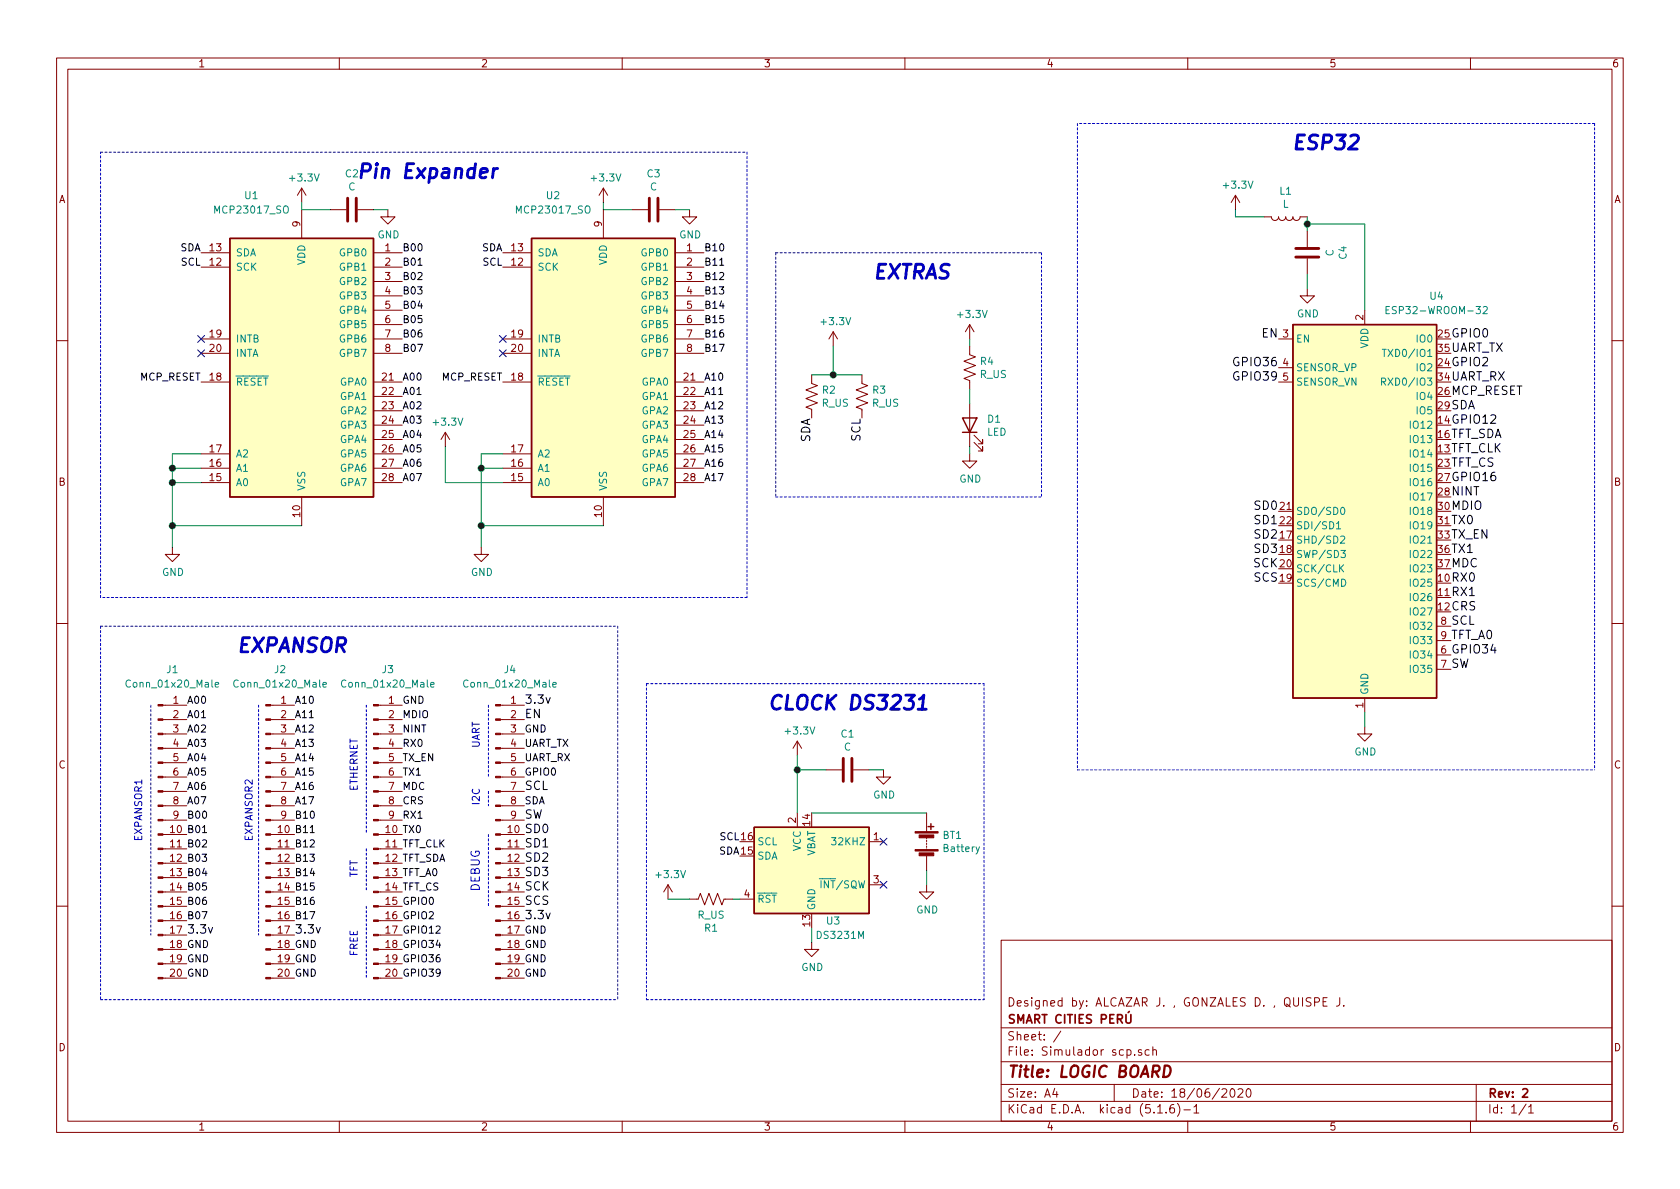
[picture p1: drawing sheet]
<svg xmlns="http://www.w3.org/2000/svg" width="297mm" height="210mm" viewBox="0 0 297 210" stroke-linecap="round" stroke-linejoin="round" font-family="sans-serif">
<g fill="none" stroke="#840000" stroke-width=".18">
<path d="M10 10.3h277v189.9h-277zM12 12.2h273v186.1h-273zM60 10.3v1.9M110 10.3v1.9M160 10.3v1.9M210 10.3v1.9M260 10.3v1.9M53.3 33.3l-.7 1.2M53.3 33.3v2.5M53.3 37.1v5.1M53.3 33.3l.8 1.2M58.4 37.1h2.8"/>
<path d="M63.2 37.1h2.8M68.6 37.1v1.2h1.2l-1.2 1.3-1.3-1.3h1.3M106.7 33.3l-.8 1.2M106.7 33.3v2.5M106.7 37.1v5.1M106.7 33.3l.7 1.2M111.8 37.1h2.8M116.6 37.1h2.8M121.9 37.1v1.2h1.3l-1.3 1.3-1.3-1.3h1.3M218.4 34.5l-.7 1.3M218.4 34.5v2.6M218.4 34.5l.8 1.3"/>
<path d="M223.5 38.3h1.3a.63 .63 0 0 0 .6 .7 .63 .63 0 0 0 .7-.7 .63 .63 0 0 0 .6 .7 .63 .63 0 0 0 .6-.7 .63 .63 0 0 0 .7 .7 .63 .63 0 0 0 .6-.7 .63 .63 0 0 0 .6 .7 .63 .63 0 0 0 .7-.7h1.2M35.6 44.7h5M35.6 47.2h5M35.6 59.9h5M66 44.7h5.1M66 47.2h5.1M66 59.9h5.1M66 49.8h5.1M66 52.3h5.1M66 54.9h5.1M66 57.4h5.1M88.9 44.7h5.1"/>
<path d="M88.9 47.2h5.1M88.9 59.9h5.1M119.4 44.7h5.1M119.4 47.2h5.1M119.4 59.9h5.1M119.4 49.8h5.1M119.4 52.3h5.1M119.4 54.9h5.1M119.4 57.4h5.1M147.3 58.7l-.7 1.2M147.3 58.7v2.5M147.3 58.7l.8 1.2"/>
<path d="M171.4 57.4v2.5M171.4 57.4l-.7 1.3M171.4 57.4l.8 1.3M226.1 59.9h2.5M231.1 51v1.3h1.3l-1.3 1.3-1.2-1.3h1.2M231.1 40.9v2.8M231.1 45.7v2.8M241.3 54.9v2.5M10 60.2h2M35.6 67.6h5M35.6 62.5h5M66 67.6h5.1"/>
<path d="M66 62.5h5.1M66 70.1h5.1M66 72.6h5.1M66 75.2h5.1M66 77.7h5.1M78.7 76.4l-.7 1.3M78.7 76.4v2.6M78.7 76.4l.8 1.3M88.9 67.6h5.1M88.9 62.5h5.1M119.4 67.6h5.1M119.4 62.5h5.1"/>
<path d="M119.4 70.1h5.1M119.4 72.6h5.1M119.4 75.2h5.1M119.4 77.7h5.1M143.5 66.3v1.5l1 .4-2 .8 2 .7-2 .8 2 .7-2 .8 1 .4v1.5M152.4 66.3v1.5l1 .4-2 .8 2 .7-2 .8 2 .7-2 .8 1 .4v1.5M171.4 61.2v1.5l1.1 .4-2.1 .8 2.1 .7-2.1 .8 2.1 .8-2.1 .7 1 .4v1.5M171.4 71.4v7.6M172.2 78.2l1.5 1.6v-.8v.8h-.7M172.2 77l1.5 1.5v-.8v.8h-.7M226.1 67.6h2.5M226.1 65h2.5"/>
<path d="M285 60.2h2M30.5 96.8v1.2h1.2l-1.2 1.3-1.3-1.3h1.3M35.6 85.3h5M35.6 82.8h5M35.6 80.3h5M53.3 87.9v5.1M66 85.3h5.1M66 82.8h5.1M66 80.3h5.1M85.1 96.8v1.2h1.3l-1.3 1.3-1.3-1.3h1.3M88.9 85.3h5.1M88.9 82.8h5.1"/>
<path d="M88.9 80.3h5.1M106.7 87.9v5.1M119.4 85.3h5.1M119.4 82.8h5.1M119.4 80.3h5.1M171.4 80.3v1.2h1.3l-1.3 1.3-1.2-1.3h1.2M10 110.3h2M254 115.8h2.5M254 118.4h2.5M254 110.7h2.5M254 113.3h2.5M285 110.3h2"/>
<path d="M28.8 139.9h4.2M28.8 137.4h4.2M28.8 134.9h4.2M28.8 132.3h4.2M28.8 129.8h4.2M28.8 127.2h4.2M28.8 124.7h4.2M47.9 139.9h4.2M47.9 137.4h4.2M47.9 134.9h4.2M47.9 132.3h4.2M47.9 129.8h4.2"/>
<path d="M47.9 127.2h4.2M47.9 124.7h4.2M66.9 139.9h4.2M66.9 137.4h4.2M66.9 134.9h4.2M66.9 132.3h4.2M66.9 129.8h4.2M66.9 127.2h4.2M66.9 124.7h4.2M88.5 139.9h4.2M88.5 137.4h4.2M88.5 134.9h4.2"/>
<path d="M88.5 132.3h4.2M88.5 129.8h4.2M88.5 127.2h4.2M88.5 124.7h4.2M141 131.1v2.5M141 131.1l-.8 1.2M141 131.1l.7 1.2M146 136.1h2.8M150.9 136.1h2.8M156.2 136.1v1.3h1.3l-1.3 1.3-1.3-1.3h1.3M241.3 128.5v1.3h1.3l-1.3 1.3-1.3-1.3h1.3M241.3 123.4v2.6"/>
<path d="M28.8 157.7h4.2M28.8 155.2h4.2M28.8 152.6h4.2M28.8 150.1h4.2M28.8 147.6h4.2M28.8 145h4.2M28.8 142.5h4.2M47.9 157.7h4.2M47.9 155.2h4.2M47.9 152.6h4.2M47.9 150.1h4.2M47.9 147.6h4.2"/>
<path d="M47.9 145h4.2M47.9 142.5h4.2M66.9 157.7h4.2M66.9 155.2h4.2M66.9 152.6h4.2M66.9 150.1h4.2M66.9 147.6h4.2M66.9 145h4.2M66.9 142.5h4.2M88.5 157.7h4.2M88.5 155.2h4.2M88.5 152.6h4.2"/>
<path d="M88.5 150.1h4.2M88.5 147.6h4.2M88.5 145h4.2M88.5 142.5h4.2M118.1 156.5l-.8 1.2M118.1 156.5v2.5M118.1 156.5l.8 1.2M121.9 159h1.5l.4-1 .8 2 .7-2 .8 2 .8-2 .7 2 .4-1h1.5M130.8 159h2.5M141 143.8v2.5M153.7 148.8h2.5M153.7 156.5h2.5"/>
<path d="M163.8 156.5v1.2h1.3l-1.3 1.3-1.2-1.3h1.2M163.8 143.8v3.3M163.8 148.1v.2M163.8 148.6v.2M163.8 149.1v.2M163.8 149.6v.3M163.8 150.1v.3M163.8 151.4v2.5M10 160.2h2M28.8 173h4.2M28.8 170.4h4.2M28.8 167.9h4.2"/>
<path d="M28.8 165.3h4.2M28.8 162.8h4.2M28.8 160.3h4.2M47.9 173h4.2M47.9 170.4h4.2M47.9 167.9h4.2M47.9 165.3h4.2M47.9 162.8h4.2M47.9 160.3h4.2M66.9 173h4.2M66.9 170.4h4.2M66.9 167.9h4.2"/>
<path d="M66.9 165.3h4.2M66.9 162.8h4.2M66.9 160.3h4.2M88.5 173h4.2M88.5 170.4h4.2M88.5 167.9h4.2M88.5 165.3h4.2M88.5 162.8h4.2M88.5 160.3h4.2M143.5 166.6v1.3h1.3l-1.3 1.3-1.3-1.3h1.3M177 166.3h108v32h-108zM231.8 176.5l-.6-.1-.3 .3 .1 .3 .7 .4v.4a.62 .62 0 0 1-.8 0"/>
<path d="M232.4 177.2l.7-.1 .2-.2-.1-.3-.2-.2h-.6v1.5M233.9 177.1h.5M234.6 176.4h-.7v1.5h.7M236.9 176.4v1.1a.51 .51 0 0 1-.6 .4M237.6 177.8v.1M285 160.2h2M60 198.3v1.9M110 198.3v1.9M160 198.3v1.9M177 194.8h108M177 191.8h108M177 187.8h108"/>
<path d="M177 181.8h108M186.5 192.5l-.4 1h1M186.8 193v1M187.6 182.3l-1.3 2M197 191.8v3M200.6 186.5v.1M201.8 185.7l-.3-.1-.2 .2v.2l.5 .2v.3h-.5M203.2 185.7l-.4-.1-.3 .3v.6l.3 .1 .4-.1M203.8 185.7l.2-.1 .4 .1 .1 .9M203.8 185.1v1.5M204.7 196.8h.8M206.2 196.7v.1"/>
<path d="M207.5 195.3a.59 .59 0 0 0-.7 .7v.5l.2 .2 .4 .1 .2-.1 .1-.5-.2-.2-.4-.1-.3 .3M208.2 195.1a1.71 1.71 0 0 1 0 2.3M209.3 196.3h1.2M210 198.3v1.9M211.1 195.8l.4-.5v1.5M211.1 196.8h.9M216.1 192.7l.2-.2h.3l.2 .2 .1 .3-.9 1h.9M217.7 192.6l.1-.1a.8 .8 0 0 1 .6 .8 .8 .8 0 0 1-.6 .7 1 1 0 0 1-.1-1.4zM218.9 192.7l.2-.2h.4l.3 .5-1 1h1M220.5 192.7l.3-.2a.94 .94 0 0 1 0 1.5 .79 .79 0 0 1-.3-1.3zM260 198.3v1.9M261 191.8v6.5"/>
<path d="M269.8 195.2l-1.2 2M270.3 195.8l.4-.5v1.5M270.3 196.8h.8"/>
</g>
<path d="M199.1 179.4v1.2l.3 .3h.3l.2-.3v-1.2M269.2 192.7l.3-.2h.3l.3 .5-.9 1h.9" fill="none" stroke="#840000" stroke-width=".3"/>
<path d="M205.9 188.4h.5a1.09 1.09 0 0 1 .6 1.1 1.09 1.09 0 0 1-.8 .9h-.5z" fill="none" stroke="#840000" stroke-width=".41"/>
<g fill="#ffffc2" stroke="#ffffc2" stroke-width=".18">
<path d="M133.3 146.3h20.4v15.2h-20.4z"/>
<path d="M94 42.2h25.4v45.7h-25.4z"/>
<path d="M228.6 57.4h25.4v66h-25.4z"/>
<path d="M40.6 42.2h25.4v45.7h-25.4z"/>
</g>
<path d="M40.6 42.2h25.4v45.7h-25.4zM94 42.2h25.4v45.7h-25.4zM228.6 57.4h25.4v66h-25.4zM170.2 73.9h2.5l-1.3 2.5zM170.2 76.4h2.5M133.3 146.3h20.4v15.2h-20.4zM164.1 146.2h1M164.6 145.7v1" fill="none" stroke="#840000" stroke-width=".25"/>
<g fill="none" stroke="#008484" stroke-width=".18">
<path d="M245.1 54.8h.4M245.7 54.2h-.6v1.3h.6M262.3 54.3l.4-.1 .3 .4-.1 .2-.7 .7h.8M244.3 67.5h.6l.1-.2-.1-.3-.1-.2h-.5v1.3M244.4 61.8h.7M244.6 67.5l.4 .6M244.8 61.8v1.2M236.3 92.6l.4-.4v1.3M236.3 93.5h.7M237 94.9l.5-.1 .3 .3-.8 1h.8M237.1 97.3h.8l-.4 .5 .3 .1v.6l-.5 .1-.2-.1M237.2 89.8l.1-.1a.67 .67 0 0 1 .5 .6 .67 .67 0 0 1-.5 .7l-.2-.3-.1-.2z"/>
<path d="M237.6 99.9l-.7 .7M237 100.4l.6 .7M237.2 102.4a.64 .64 0 0 1 .8 .6 .64 .64 0 0 1-.8 .7zM38 121.1l.7-.1-.1-.3h-.4l-.2 .1 .1 .7h.5M57.1 121.1l.6-.1v-.3h-.4l-.2 .1 .1 .7h.5M76.1 121.1l.7-.1-.1-.3h-.4l-.2 .1 .1 .7h.5M97.7 121.1l.6-.1v-.3h-.4l-.2 .1 .1 .7h.5M144.9 155.4h.6M173.2 149.8l-.5 1.1-.1 .1"/>
</g>
<g fill="#840000" stroke="#840000" stroke-width=".18">
<path d="M161.8 150.2h4.1v.3h-4.1z"/>
<path d="M161.8 147.1h4.1v.2h-4.1z"/>
<path d="M162.5 150.8h2.6v.5h-2.6z"/>
<path d="M162.5 147.6h2.6v.6h-2.6z"/>
<path d="M47 172.8h.9v.3h-.9z"/>
<path d="M47 170.3h.9v.3h-.9z"/>
<path d="M47 167.8h.9v.2h-.9z"/>
<path d="M47 165.2h.9v.3h-.9z"/>
<path d="M47 162.7h.9v.2h-.9z"/>
<path d="M47 160.1h.9v.3h-.9z"/>
<path d="M47 157.6h.9v.3h-.9z"/>
<path d="M47 155.1h.9v.2h-.9z"/>
<path d="M47 152.5h.9v.3h-.9z"/>
<path d="M47 150h.9v.2h-.9z"/>
<path d="M47 147.4h.9v.3h-.9z"/>
<path d="M47 144.9h.9v.3h-.9z"/>
<path d="M47 142.4h.9v.2h-.9z"/>
<path d="M47 139.8h.9v.3h-.9z"/>
<path d="M47 137.3h.9v.2h-.9z"/>
<path d="M47 134.7h.9v.3h-.9z"/>
<path d="M47 132.2h.9v.3h-.9z"/>
<path d="M47 129.7h.9v.2h-.9z"/>
<path d="M47 127.1h.9v.3h-.9z"/>
<path d="M47 124.6h.9v.2h-.9z"/>
<path d="M66 172.8h.9v.3h-.9z"/>
<path d="M66 170.3h.9v.3h-.9z"/>
<path d="M66 167.8h.9v.2h-.9z"/>
<path d="M66 165.2h.9v.3h-.9z"/>
<path d="M66 162.7h.9v.2h-.9z"/>
<path d="M66 160.1h.9v.3h-.9z"/>
<path d="M66 157.6h.9v.3h-.9z"/>
<path d="M66 155.1h.9v.2h-.9z"/>
<path d="M66 152.5h.9v.3h-.9z"/>
<path d="M66 150h.9v.2h-.9z"/>
<path d="M66 147.4h.9v.3h-.9z"/>
<path d="M66 144.9h.9v.3h-.9z"/>
<path d="M66 142.4h.9v.2h-.9z"/>
<path d="M66 139.8h.9v.3h-.9z"/>
<path d="M66 137.3h.9v.2h-.9z"/>
<path d="M66 134.7h.9v.3h-.9z"/>
<path d="M66 132.2h.9v.3h-.9z"/>
<path d="M66 129.7h.9v.2h-.9z"/>
<path d="M66 127.1h.9v.3h-.9z"/>
<path d="M66 124.6h.9v.2h-.9z"/>
<path d="M87.6 172.8h.9v.3h-.9z"/>
<path d="M87.6 170.3h.9v.3h-.9z"/>
<path d="M87.6 167.8h.9v.2h-.9z"/>
<path d="M87.6 165.2h.9v.3h-.9z"/>
<path d="M87.6 162.7h.9v.2h-.9z"/>
<path d="M87.6 160.1h.9v.3h-.9z"/>
<path d="M87.6 157.6h.9v.3h-.9z"/>
<path d="M87.6 155.1h.9v.2h-.9z"/>
<path d="M87.6 152.5h.9v.3h-.9z"/>
<path d="M87.6 150h.9v.2h-.9z"/>
<path d="M87.6 147.4h.9v.3h-.9z"/>
<path d="M87.6 144.9h.9v.3h-.9z"/>
<path d="M87.6 142.4h.9v.2h-.9z"/>
<path d="M87.6 139.8h.9v.3h-.9z"/>
<path d="M87.6 137.3h.9v.2h-.9z"/>
<path d="M87.6 134.7h.9v.3h-.9z"/>
<path d="M87.6 132.2h.9v.3h-.9z"/>
<path d="M87.6 129.7h.9v.2h-.9z"/>
<path d="M87.6 127.1h.9v.3h-.9z"/>
<path d="M87.6 124.6h.9v.2h-.9z"/>
<path d="M27.9 172.8h.9v.3h-.9z"/>
<path d="M27.9 170.3h.9v.3h-.9z"/>
<path d="M27.9 167.8h.9v.2h-.9z"/>
<path d="M27.9 165.2h.9v.3h-.9z"/>
<path d="M27.9 162.7h.9v.2h-.9z"/>
<path d="M27.9 160.1h.9v.3h-.9z"/>
<path d="M27.9 157.6h.9v.3h-.9z"/>
<path d="M27.9 155.1h.9v.2h-.9z"/>
<path d="M27.9 152.5h.9v.3h-.9z"/>
<path d="M27.9 150h.9v.2h-.9z"/>
<path d="M27.9 147.4h.9v.3h-.9z"/>
<path d="M27.9 144.9h.9v.3h-.9z"/>
<path d="M27.9 142.4h.9v.2h-.9z"/>
<path d="M27.9 139.8h.9v.3h-.9z"/>
<path d="M27.9 137.3h.9v.2h-.9z"/>
<path d="M27.9 134.7h.9v.3h-.9z"/>
<path d="M27.9 132.2h.9v.3h-.9z"/>
<path d="M27.9 129.7h.9v.2h-.9z"/>
<path d="M27.9 127.1h.9v.3h-.9z"/>
<path d="M27.9 124.6h.9v.2h-.9z"/>
</g>
<path d="M61.5 35v4.1M63 35v4.1M114.8 35v4.1M116.3 35v4.1M229.1 43.9h4.1M229.1 45.5h4.1M149.1 134.1v4.1M150.6 134.1v4.1" fill="none" stroke="#840000" stroke-width=".51"/>
<g fill="none" stroke="#0000c2" stroke-width=".18" stroke-dasharray=".4 .4">
<path d="M17.8 26.9h114.3M132.1 26.9v78.8M190.5 21.8v114.3M281.9 21.8h-91.4M281.9 21.8v114.3M137.2 44.7h46.9M137.2 44.7v43.2M184.1 44.7v43.2M137.2 87.9h46.9M17.8 105.7v-78.8M17.8 110.7v66.1M17.8 110.7h91.4"/>
<path d="M109.2 110.7v66.1M132.1 105.7h-114.3M26.7 124.7v40.6M45.7 124.7v40.6M64.8 124.7v22.9M86.4 139.9v2.6M86.4 124.7v12.7M114.3 120.9v55.9M114.3 120.9h59.7M174 120.9v55.9M190.5 136.1h91.4M64.8 150.1v7.6"/>
<path d="M86.4 147.6v12.7M17.8 176.8h91.4M64.8 160.3v12.7M114.3 176.8h59.7"/>
</g>
<g fill="none" stroke="#008400" stroke-width=".18">
<path d="M53.3 35.8v1.3h5.1M66 37.1h2.6M106.7 35.8v1.3h5.1M119.4 37.1h2.5M218.4 37.1v1.2h5.1M231.1 39.6h10.2v15.3M231.1 38.3v2.6M171.4 59.9v1.3M231.1 48.5v2.5M78.7 79v6.3h10.2M143.5 66.3h8.9M147.3 61.2v5.1"/>
<path d="M171.4 68.8v2.6M171.4 79v1.3M30.5 82.8h5.1M30.5 93h22.8M30.5 85.3h5.1M35.6 80.3h-5.1v16.5M85.1 82.8h3.8M85.1 93h21.6M88.9 80.3h-3.8v16.5M141 136.1h5M141 133.6v10.2M153.7 136.1h2.5"/>
<path d="M241.3 126v2.5M118.1 159h3.8M129.5 159h1.3M143.5 143.8h20.3M163.8 153.9v2.6M143.5 164.1v2.5"/>
</g>
<path d="M73.9 46.9h.7M127.3 46.9h.7M35.8 147.2h.7M54.9 147.2h.7" fill="none" stroke="#000" stroke-width=".18"/>
<path d="M64 30.2h.9a.68 .68 0 0 0 .6-.5 .68 .68 0 0 0-.4-.7h-.9l-.4 2.4M229.3 25.1h.8M230.7 23.9h-1.2l-.3 2.5h1.2M138.2 123.2a1.01 1.01 0 0 0-1.1-.2 1.01 1.01 0 0 0-.5 1 .93 .93 0 0 0 .1 1.2 .93 .93 0 0 0 1.2 0" fill="none" stroke="#0000c2" stroke-width=".51"/>
<g fill="#008400" stroke="#008400" stroke-width=".25">
<circle cx="85.1" cy="93" r=".51"/>
<circle cx="30.5" cy="93" r=".51"/>
<circle cx="141" cy="136.1" r=".51"/>
<circle cx="30.5" cy="82.8" r=".51"/>
<circle cx="147.3" cy="66.3" r=".51"/>
<circle cx="231.1" cy="39.6" r=".51"/>
<circle cx="85.1" cy="82.8" r=".51"/>
<circle cx="30.5" cy="85.3" r=".51"/>
</g>
<path d="M35 59.3l1.2 1.2M36.2 59.3l-1.2 1.2M88.3 59.3l1.2 1.2M89.5 59.3l-1.2 1.2M35 61.9l1.2 1.2M36.2 61.9l-1.2 1.2M88.3 61.9l1.2 1.2M89.5 61.9l-1.2 1.2M155.6 155.8l1.2 1.3M155.6 148.2l1.2 1.2M156.8 155.8l-1.2 1.3M156.8 148.2l-1.2 1.2" fill="none" stroke="#000084" stroke-width=".18"/>
<g font-size="3.5" fill="#0000c2">
<text x="230.5" y="26.5">ESP32</text>
<text x="66.8" y="31.6">Pin Expander</text>
<text x="154.8" y="49.3">EXTRAS</text>
<text x="42.8" y="115.4">EXPANSOR</text>
<text x="139.3" y="125.5">CLOCK DS3231</text>
</g>
<text font-size="2.8" fill="#840000" x="178" y="190.5">Title: LOGIC BOARD</text>
<g font-size="2.1">
<text x="223.2" y="59.7">EN</text>
<text x="256.5" y="59.7">GPIO0</text>
<text x="218.5" y="64.8">GPIO36</text>
<text x="256.5" y="62.2">UART_TX</text>
<text x="256.5" y="64.8">GPIO2</text>
<text x="218.5" y="67.3">GPIO39</text>
<text x="256.5" y="67.3">UART_RX</text>
<text x="256.5" y="69.8">MCP_RESET</text>
<text x="256.5" y="72.4">SDA</text>
<text x="256.5" y="74.9">GPIO12</text>
<text x="256.5" y="77.5">TFT_SDA</text>
<text x="143.3" y="78.3" transform="rotate(-90 143.3 78.3)">SDA</text>
<text x="152.1" y="78.1" transform="rotate(-90 152.1 78.1)">SCL</text>
<text x="256.5" y="80">TFT_CLK</text>
<text x="256.5" y="82.5">TFT_CS</text>
<text x="256.5" y="85.1">GPIO16</text>
<text x="256.5" y="87.6">NINT</text>
<text x="222" y="95.2">SD2</text>
<text x="222" y="90.2">SD0</text>
<text x="222" y="92.7">SD1</text>
<text x="256.5" y="92.7">TX0</text>
<text x="256.5" y="90.2">MDIO</text>
<text x="256.5" y="95.2">TX_EN</text>
<text x="221.7" y="100.3">SCK</text>
<text x="222" y="97.8">SD3</text>
<text x="256.5" y="97.8">TX1</text>
<text x="256.5" y="100.3">MDC</text>
<text x="221.8" y="102.9">SCS</text>
<text x="256.5" y="102.9">RX0</text>
<text x="256.5" y="105.4">RX1</text>
<text x="256.5" y="107.9">CRS</text>
<text x="256.5" y="110.5">SCL</text>
<text x="256.5" y="113">TFT_A0</text>
<text x="256.5" y="115.6">GPIO34</text>
<text x="256.5" y="118.1">SW</text>
<text x="92.7" y="124.5">3.3v</text>
<text x="92.7" y="127">EN</text>
<text x="92.7" y="139.7">SCL</text>
<text x="92.7" y="147.3">SD0</text>
<text x="92.7" y="149.9">SD1</text>
<text x="92.7" y="144.8">SW</text>
<text x="92.7" y="152.4">SD2</text>
<text x="92.7" y="154.9">SD3</text>
<text x="92.7" y="157.5">SCK</text>
<text x="92.7" y="160">SCS</text>
<text x="33" y="165.1">3.3v</text>
<text x="52.1" y="165.1">3.3v</text>
<text x="92.7" y="162.6">3.3v</text>
</g>
<text font-size="2.1" fill="#0000c2" x="84.8" y="157.7" transform="rotate(-90 84.8 157.7)">DEBUG</text>
<g font-size="2.1" fill="#840000">
<text x="178" y="178">Designed by: ALCAZAR J. , GONZALES D. , QUISPE J.</text>
<text x="178" y="184">Sheet: /</text>
<text x="178" y="181">SMART CITIES PERÚ</text>
<text x="178" y="186.7">File: Simulador scp.sch</text>
<text x="178" y="196.9">KiCad E.D.A. kicad (5.1.6)-1</text>
<text x="178" y="194.1">Size: A4</text>
<text x="200" y="194.1">Date: 18/06/2020</text>
<text x="263" y="194.1">Rev: 2</text>
<text x="263" y="196.9">Id: 1/1</text>
</g>
<g font-size="1.8" fill="#840000">
<text x="35" y="11.9">1</text>
<text x="85" y="11.9">2</text>
<text x="135" y="11.9">3</text>
<text x="185" y="11.9">4</text>
<text x="235" y="11.9">5</text>
<text x="285" y="11.9">6</text>
<text x="10.4" y="35.9">A</text>
<text x="285.4" y="35.9">A</text>
<text x="53.1" y="40.1" transform="rotate(-90 53.1 40.1)">9</text>
<text x="106.4" y="40.1" transform="rotate(-90 106.4 40.1)">9</text>
<text x="37.1" y="47">12</text>
<text x="37.1" y="44.4">13</text>
<text x="68.1" y="44.4">1</text>
<text x="68.1" y="47">2</text>
<text x="90.5" y="47">12</text>
<text x="90.5" y="44.4">13</text>
<text x="121.4" y="44.4">1</text>
<text x="121.4" y="47">2</text>
<text x="68.1" y="49.5">3</text>
<text x="68.1" y="52.1">4</text>
<text x="121.4" y="49.5">3</text>
<text x="121.4" y="52.1">4</text>
<text x="37.1" y="59.7">19</text>
<text x="68.1" y="54.6">5</text>
<text x="68.1" y="57.1">6</text>
<text x="68.1" y="59.7">7</text>
<text x="90.5" y="59.7">19</text>
<text x="121.4" y="54.6">5</text>
<text x="121.4" y="57.1">6</text>
<text x="121.4" y="59.7">7</text>
<text x="226.8" y="59.7">3</text>
<text x="241" y="56.6" transform="rotate(-90 241 56.6)">2</text>
<text x="254.3" y="59.7">25</text>
<text x="37.1" y="62.2">20</text>
<text x="68.1" y="62.2">8</text>
<text x="90.5" y="62.2">20</text>
<text x="121.4" y="62.2">8</text>
<text x="226.8" y="64.8">4</text>
<text x="254.3" y="64.8">24</text>
<text x="254.3" y="62.2">35</text>
<text x="37.1" y="67.3">18</text>
<text x="67.6" y="67.3">21</text>
<text x="67.6" y="69.8">22</text>
<text x="90.5" y="67.3">18</text>
<text x="121" y="67.3">21</text>
<text x="121" y="69.8">22</text>
<text x="226.8" y="67.3">5</text>
<text x="254.3" y="69.8">26</text>
<text x="254.3" y="67.3">34</text>
<text x="67.6" y="72.4">23</text>
<text x="67.6" y="74.9">24</text>
<text x="67.6" y="77.5">25</text>
<text x="121" y="72.4">23</text>
<text x="121" y="74.9">24</text>
<text x="121" y="77.5">25</text>
<text x="254.3" y="74.9">14</text>
<text x="254.3" y="77.5">16</text>
<text x="254.3" y="72.4">29</text>
<text x="37.1" y="82.5">16</text>
<text x="37.1" y="80">17</text>
<text x="67.6" y="80">26</text>
<text x="67.6" y="82.5">27</text>
<text x="90.5" y="82.5">16</text>
<text x="90.5" y="80">17</text>
<text x="121" y="80">26</text>
<text x="121" y="82.5">27</text>
<text x="254.3" y="80">13</text>
<text x="254.3" y="82.5">23</text>
<text x="10.4" y="85.9">B</text>
<text x="37.1" y="85.1">15</text>
<text x="67.6" y="85.1">28</text>
<text x="90.5" y="85.1">15</text>
<text x="121" y="85.1">28</text>
<text x="254.3" y="85.1">27</text>
<text x="254.3" y="87.6">28</text>
<text x="285.4" y="85.9">B</text>
<text x="53.1" y="91.4" transform="rotate(-90 53.1 91.4)">10</text>
<text x="106.4" y="91.4" transform="rotate(-90 106.4 91.4)">10</text>
<text x="226.4" y="95.2">17</text>
<text x="226.4" y="90.2">21</text>
<text x="226.4" y="92.7">22</text>
<text x="254.3" y="90.2">30</text>
<text x="254.3" y="92.7">31</text>
<text x="254.3" y="95.2">33</text>
<text x="226.4" y="97.8">18</text>
<text x="226.4" y="100.3">20</text>
<text x="254.3" y="97.8">36</text>
<text x="254.3" y="100.3">37</text>
<text x="226.4" y="102.9">19</text>
<text x="254.3" y="102.9">10</text>
<text x="254.3" y="105.4">11</text>
<text x="254.3" y="107.9">12</text>
<text x="254.8" y="110.5">8</text>
<text x="254.8" y="113">9</text>
<text x="254.8" y="115.6">6</text>
<text x="254.8" y="118.1">7</text>
<text x="30.6" y="124.5">1</text>
<text x="49.7" y="124.5">1</text>
<text x="68.7" y="124.5">1</text>
<text x="90.3" y="124.5">1</text>
<text x="241" y="125.2" transform="rotate(-90 241 125.2)">1</text>
<text x="30.6" y="127">2</text>
<text x="30.6" y="129.5">3</text>
<text x="49.7" y="127">2</text>
<text x="49.7" y="129.5">3</text>
<text x="68.7" y="127">2</text>
<text x="68.7" y="129.5">3</text>
<text x="90.3" y="127">2</text>
<text x="90.3" y="129.5">3</text>
<text x="10.4" y="135.9">C</text>
<text x="30.6" y="132.1">4</text>
<text x="30.6" y="134.6">5</text>
<text x="30.6" y="137.2">6</text>
<text x="49.7" y="132.1">4</text>
<text x="49.7" y="134.6">5</text>
<text x="49.7" y="137.2">6</text>
<text x="68.7" y="132.1">4</text>
<text x="68.7" y="134.6">5</text>
<text x="68.7" y="137.2">6</text>
<text x="90.3" y="132.1">4</text>
<text x="90.3" y="134.6">5</text>
<text x="90.3" y="137.2">6</text>
<text x="285.4" y="135.9">C</text>
<text x="30.6" y="139.7">7</text>
<text x="30.6" y="142.2">8</text>
<text x="49.7" y="139.7">7</text>
<text x="49.7" y="142.2">8</text>
<text x="68.7" y="139.7">7</text>
<text x="68.7" y="142.2">8</text>
<text x="90.3" y="139.7">7</text>
<text x="90.3" y="142.2">8</text>
<text x="30.6" y="144.8">9</text>
<text x="49.7" y="144.8">9</text>
<text x="68.7" y="144.8">9</text>
<text x="89.8" y="147.3">10</text>
<text x="89.8" y="149.9">11</text>
<text x="90.3" y="144.8">9</text>
<text x="140.7" y="145.5" transform="rotate(-90 140.7 145.5)">2</text>
<text x="143.3" y="146" transform="rotate(-90 143.3 146)">14</text>
<text x="154.5" y="148.6">1</text>
<text x="89.8" y="152.4">12</text>
<text x="89.8" y="154.9">13</text>
<text x="89.8" y="157.5">14</text>
<text x="89.8" y="160">15</text>
<text x="131.6" y="158.7">4</text>
<text x="154.5" y="156.2">3</text>
<text x="30.1" y="165.1">17</text>
<text x="49.2" y="165.1">17</text>
<text x="89.8" y="162.6">16</text>
<text x="143.3" y="163.8" transform="rotate(-90 143.3 163.8)">13</text>
<text x="10.4" y="185.9">D</text>
<text x="285.4" y="185.9">D</text>
<text x="35" y="199.9">1</text>
<text x="85" y="199.9">2</text>
<text x="135" y="199.9">3</text>
<text x="185" y="199.9">4</text>
<text x="235" y="199.9">5</text>
<text x="285" y="199.9">6</text>
</g>
<g font-size="1.8" fill="#008484">
<text x="43.3" y="35.2">U1</text>
<text x="51.4" y="32.1">+3.3V</text>
<text x="61.1" y="31.4">C2</text>
<text x="61.6" y="33.7">C</text>
<text x="96.7" y="35.2">U2</text>
<text x="104.7" y="32.1">+3.3V</text>
<text x="114.5" y="31.4">C3</text>
<text x="114.9" y="33.7">C</text>
<text x="216.5" y="33.4">+3.3V</text>
<text x="226.3" y="34.4">L1</text>
<text x="38.3" y="37.8">MCP23017_SO</text>
<text x="91.6" y="37.8">MCP23017_SO</text>
<text x="226.8" y="36.7">L</text>
<text x="41.7" y="47.9">SCK</text>
<text x="41.7" y="45.3">SDA</text>
<text x="54" y="46.9" transform="rotate(-90 54 46.9)">VDD</text>
<text x="60.2" y="45.3">GPB0</text>
<text x="60.2" y="47.9">GPB1</text>
<text x="66.8" y="42.2">GND</text>
<text x="95" y="47.9">SCK</text>
<text x="95" y="45.3">SDA</text>
<text x="107.3" y="46.9" transform="rotate(-90 107.3 46.9)">VDD</text>
<text x="113.5" y="45.3">GPB0</text>
<text x="113.5" y="47.9">GPB1</text>
<text x="120.1" y="42.2">GND</text>
<text x="235.8" y="45.3" transform="rotate(-90 235.8 45.3)">C</text>
<text x="238.1" y="45.8" transform="rotate(-90 238.1 45.8)">C4</text>
<text x="60.2" y="50.4">GPB2</text>
<text x="60.2" y="53">GPB3</text>
<text x="113.5" y="50.4">GPB2</text>
<text x="113.5" y="53">GPB3</text>
<text x="252.9" y="53">U4</text>
<text x="60.2" y="55.5">GPB4</text>
<text x="60.2" y="58">GPB5</text>
<text x="113.5" y="55.5">GPB4</text>
<text x="113.5" y="58">GPB5</text>
<text x="145.4" y="57.5">+3.3V</text>
<text x="169.5" y="56.2">+3.3V</text>
<text x="229.3" y="56.1">GND</text>
<text x="246.1" y="55.5">ESP32-WROOM-32</text>
<text x="41.7" y="60.6">INTB</text>
<text x="41.7" y="63.1">INTA</text>
<text x="60.2" y="60.6">GPB6</text>
<text x="60.2" y="63.1">GPB7</text>
<text x="95" y="60.6">INTB</text>
<text x="95" y="63.1">INTA</text>
<text x="113.5" y="60.6">GPB6</text>
<text x="113.5" y="63.1">GPB7</text>
<text x="173.4" y="64.5">R4</text>
<text x="229.1" y="60.6">EN</text>
<text x="229.1" y="65.7">SENSOR_VP</text>
<text x="241.9" y="61.6" transform="rotate(-90 241.9 61.6)">VDD</text>
<text x="245.6" y="63.1">TXD0/IO1</text>
<text x="250.6" y="65.7">IO2</text>
<text x="250.6" y="60.6">IO0</text>
<text x="41.7" y="68.2">RESET</text>
<text x="60.2" y="68.2">GPA0</text>
<text x="60.2" y="70.7">GPA1</text>
<text x="95" y="68.2">RESET</text>
<text x="113.5" y="68.2">GPA0</text>
<text x="113.5" y="70.7">GPA1</text>
<text x="145.3" y="71.9">R_US</text>
<text x="145.4" y="69.6">R2</text>
<text x="154.2" y="71.9">R_US</text>
<text x="154.3" y="69.6">R3</text>
<text x="173.3" y="66.8">R_US</text>
<text x="229.1" y="68.2">SENSOR_VN</text>
<text x="245.4" y="68.2">RXD0/IO3</text>
<text x="250.6" y="70.7">IO4</text>
<text x="60.2" y="73.3">GPA2</text>
<text x="60.2" y="75.8">GPA3</text>
<text x="76.8" y="75.3">+3.3V</text>
<text x="113.5" y="73.3">GPA2</text>
<text x="113.5" y="75.8">GPA3</text>
<text x="174.5" y="77.1">LED</text>
<text x="174.7" y="74.7">D1</text>
<text x="249.7" y="75.8">IO12</text>
<text x="250.6" y="73.3">IO5</text>
<text x="41.7" y="83.4">A1</text>
<text x="41.7" y="80.9">A2</text>
<text x="60.2" y="78.4">GPA4</text>
<text x="60.2" y="80.9">GPA5</text>
<text x="60.2" y="83.4">GPA6</text>
<text x="95" y="83.4">A1</text>
<text x="95" y="80.9">A2</text>
<text x="113.5" y="78.4">GPA4</text>
<text x="113.5" y="80.9">GPA5</text>
<text x="113.5" y="83.4">GPA6</text>
<text x="249.7" y="80.9">IO14</text>
<text x="249.7" y="78.4">IO13</text>
<text x="249.7" y="83.4">IO15</text>
<text x="41.7" y="86">A0</text>
<text x="54" y="86.9" transform="rotate(-90 54 86.9)">VSS</text>
<text x="60.2" y="86">GPA7</text>
<text x="95" y="86">A0</text>
<text x="107.3" y="86.9" transform="rotate(-90 107.3 86.9)">VSS</text>
<text x="113.5" y="86">GPA7</text>
<text x="169.6" y="85.3">GND</text>
<text x="249.7" y="86">IO16</text>
<text x="249.7" y="88.5">IO17</text>
<text x="229.1" y="91.1">SDO/SD0</text>
<text x="229.1" y="93.6">SDI/SD1</text>
<text x="249.7" y="91.1">IO18</text>
<text x="249.7" y="93.6">IO19</text>
<text x="28.7" y="101.8">GND</text>
<text x="83.3" y="101.8">GND</text>
<text x="229.1" y="96.1">SHD/SD2</text>
<text x="229.1" y="98.7">SWP/SD3</text>
<text x="229.1" y="101.2">SCK/CLK</text>
<text x="249.7" y="96.1">IO21</text>
<text x="249.7" y="98.7">IO22</text>
<text x="249.7" y="101.2">IO23</text>
<text x="229.1" y="103.8">SCS/CMD</text>
<text x="249.7" y="103.8">IO25</text>
<text x="249.7" y="106.3">IO26</text>
<text x="249.7" y="108.8">IO27</text>
<text x="249.7" y="111.4">IO32</text>
<text x="249.7" y="113.9">IO33</text>
<text x="29.5" y="119">J1</text>
<text x="48.6" y="119">J2</text>
<text x="67.6" y="119">J3</text>
<text x="89.2" y="119">J4</text>
<text x="249.7" y="116.5">IO34</text>
<text x="249.7" y="119">IO35</text>
<text x="22.8" y="121.6">Conn_01x20_Male</text>
<text x="41.9" y="121.6">Conn_01x20_Male</text>
<text x="60.9" y="121.6">Conn_01x20_Male</text>
<text x="82.5" y="121.6">Conn_01x20_Male</text>
<text x="241.9" y="122.9" transform="rotate(-90 241.9 122.9)">GND</text>
<text x="139" y="129.9">+3.3V</text>
<text x="148.7" y="130.4">C1</text>
<text x="149.2" y="132.7">C</text>
<text x="239.5" y="133.6">GND</text>
<text x="154.4" y="141.2">GND</text>
<text x="133.9" y="149.5">SCL</text>
<text x="147.5" y="149.5">32KHZ</text>
<text x="166.7" y="148.4">BT1</text>
<text x="116.2" y="155.3">+3.3V</text>
<text x="133.9" y="152">SDA</text>
<text x="141.6" y="150.5" transform="rotate(-90 141.6 150.5)">VCC</text>
<text x="144.1" y="151.6" transform="rotate(-90 144.1 151.6)">VBAT</text>
<text x="167" y="150.7">Battery</text>
<text x="133.9" y="159.6">RST</text>
<text x="144.1" y="161" transform="rotate(-90 144.1 161)">GND</text>
<text x="145.6" y="157.1">INT/SQW</text>
<text x="162" y="161.5">GND</text>
<text x="123.4" y="162.5">R_US</text>
<text x="124.6" y="164.8">R1</text>
<text x="144.7" y="166">DS3231M</text>
<text x="146.2" y="163.5">U3</text>
<text x="141.7" y="171.7">GND</text>
</g>
<g font-size="1.8">
<text x="31.8" y="44.4">SDA</text>
<text x="32" y="47">SCL</text>
<text x="71.1" y="44.4">B00</text>
<text x="71.1" y="47">B01</text>
<text x="85.2" y="44.4">SDA</text>
<text x="85.4" y="47">SCL</text>
<text x="124.5" y="44.4">B10</text>
<text x="124.5" y="47">B11</text>
<text x="71.1" y="49.5">B02</text>
<text x="71.1" y="52.1">B03</text>
<text x="124.5" y="49.5">B12</text>
<text x="124.5" y="52.1">B13</text>
<text x="71.1" y="54.6">B04</text>
<text x="71.1" y="57.1">B05</text>
<text x="71.1" y="59.7">B06</text>
<text x="124.5" y="54.6">B14</text>
<text x="124.5" y="57.1">B15</text>
<text x="124.5" y="59.7">B16</text>
<text x="71.1" y="62.2">B07</text>
<text x="124.5" y="62.2">B17</text>
<text x="24.7" y="67.3">MCP_RESET</text>
<text x="71.1" y="67.3">A00</text>
<text x="71.1" y="69.8">A01</text>
<text x="78.1" y="67.3">MCP_RESET</text>
<text x="124.5" y="69.8">A11</text>
<text x="124.5" y="67.3">A10</text>
<text x="71.1" y="74.9">A03</text>
<text x="71.1" y="72.4">A02</text>
<text x="71.1" y="77.5">A04</text>
<text x="124.5" y="72.4">A12</text>
<text x="124.5" y="74.9">A13</text>
<text x="124.5" y="77.5">A14</text>
<text x="71.1" y="82.5">A06</text>
<text x="71.1" y="80">A05</text>
<text x="124.5" y="80">A15</text>
<text x="124.5" y="82.5">A16</text>
<text x="71.1" y="85.1">A07</text>
<text x="124.5" y="85.1">A17</text>
<text x="33" y="124.5">A00</text>
<text x="52.1" y="124.5">A10</text>
<text x="71.1" y="124.5">GND</text>
<text x="33" y="129.5">A02</text>
<text x="33" y="127">A01</text>
<text x="52.1" y="129.5">A12</text>
<text x="52.1" y="127">A11</text>
<text x="71.1" y="127">MDIO</text>
<text x="71.1" y="129.5">NINT</text>
<text x="92.7" y="129.5">GND</text>
<text x="33" y="134.6">A04</text>
<text x="33" y="137.2">A05</text>
<text x="33" y="132.1">A03</text>
<text x="52.1" y="132.1">A13</text>
<text x="52.1" y="134.6">A14</text>
<text x="52.1" y="137.2">A15</text>
<text x="71.1" y="132.1">RX0</text>
<text x="71.1" y="134.6">TX_EN</text>
<text x="71.1" y="137.2">TX1</text>
<text x="92.7" y="134.6">UART_RX</text>
<text x="92.7" y="132.1">UART_TX</text>
<text x="92.7" y="137.2">GPIO0</text>
<text x="33" y="139.7">A06</text>
<text x="33" y="142.2">A07</text>
<text x="52.1" y="139.7">A16</text>
<text x="52.1" y="142.2">A17</text>
<text x="71.1" y="139.7">MDC</text>
<text x="71.1" y="142.2">CRS</text>
<text x="92.7" y="142.2">SDA</text>
<text x="30.1" y="147.3">10 B01</text>
<text x="30.1" y="149.9">11 B02</text>
<text x="33" y="144.8">B00</text>
<text x="49.2" y="147.3">10 B11</text>
<text x="49.2" y="149.9">11 B12</text>
<text x="52.1" y="144.8">B10</text>
<text x="68.2" y="147.3">10 TX0</text>
<text x="68.2" y="149.9">11 TFT_CLK</text>
<text x="71.1" y="144.8">RX1</text>
<text x="127.3" y="148.6">SCL 16</text>
<text x="30.1" y="152.4">12 B03</text>
<text x="30.1" y="154.9">13 B04</text>
<text x="49.2" y="152.4">12 B13</text>
<text x="49.2" y="154.9">13 B14</text>
<text x="68.2" y="152.4">12 TFT_SDA</text>
<text x="68.2" y="154.9">13 TFT_A0</text>
<text x="127.1" y="151.1">SDA 15</text>
<text x="30.1" y="157.5">14 B05</text>
<text x="30.1" y="160">15 B06</text>
<text x="49.2" y="157.5">14 B15</text>
<text x="49.2" y="160">15 B16</text>
<text x="68.2" y="157.5">14 TFT_CS</text>
<text x="68.2" y="160">15 GPIO0</text>
<text x="30.1" y="162.6">16 B07</text>
<text x="30.1" y="167.6">18 GND</text>
<text x="49.2" y="162.6">16 B17</text>
<text x="49.2" y="167.6">18 GND</text>
<text x="68.2" y="162.6">16 GPIO2</text>
<text x="68.2" y="165.1">17 GPIO12</text>
<text x="68.2" y="167.6">18 GPIO34</text>
<text x="89.8" y="165.1">17 GND</text>
<text x="89.8" y="167.6">18 GND</text>
<text x="30.1" y="170.2">19 GND</text>
<text x="30.1" y="172.7">20 GND</text>
<text x="49.2" y="170.2">19 GND</text>
<text x="49.2" y="172.7">20 GND</text>
<text x="68.2" y="170.2">19 GPIO36</text>
<text x="68.2" y="172.7">20 GPIO39</text>
<text x="89.8" y="170.2">19 GND</text>
<text x="89.8" y="172.7">20 GND</text>
</g>
<g font-size="1.8" fill="#0000c2">
<text x="84.8" y="132.3" transform="rotate(-90 84.8 132.3)">UART</text>
<text x="63.2" y="139.9" transform="rotate(-90 63.2 139.9)">ETHERNET</text>
<text x="84.8" y="142.5" transform="rotate(-90 84.8 142.5)">I2C</text>
<text x="25.1" y="148.8" transform="rotate(-90 25.1 148.8)">EXPANSOR1</text>
<text x="44.7" y="148.8" transform="rotate(-90 44.7 148.8)">EXPANSOR2</text>
<text x="63.2" y="155.2" transform="rotate(-90 63.2 155.2)">TFT</text>
<text x="63.2" y="169.2" transform="rotate(-90 63.2 169.2)">FREE</text>
</g>
</svg>
